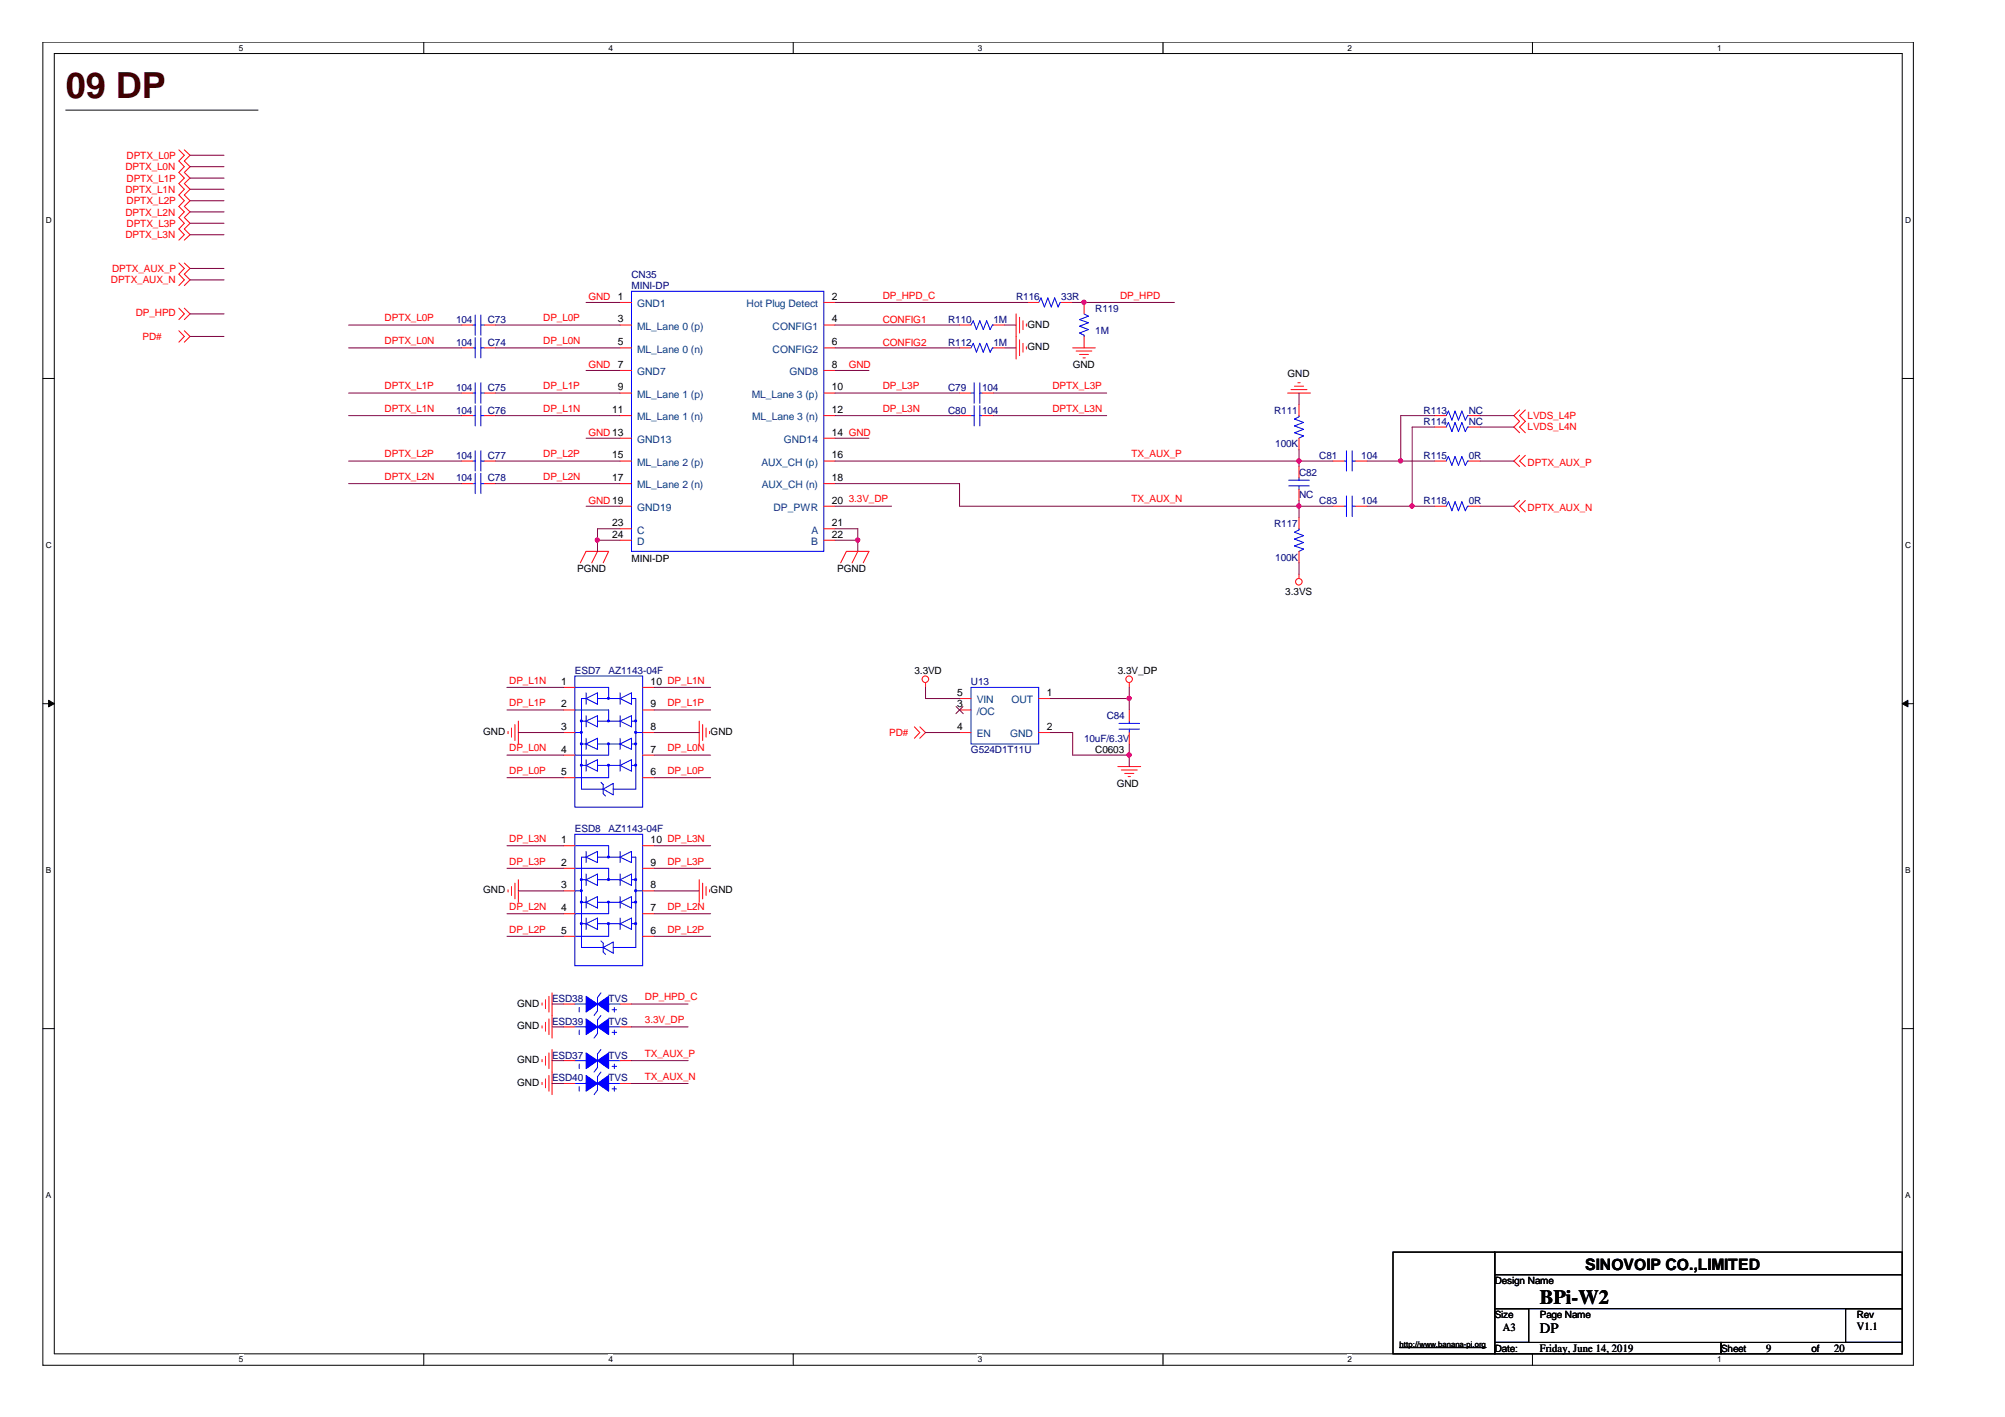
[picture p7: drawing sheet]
<svg xmlns="http://www.w3.org/2000/svg" width="297mm" height="210mm" viewBox="0 0 297 210" stroke-linecap="round" stroke-linejoin="round" font-family="sans-serif">
<path d="M6.3 6.2h277.2v196h-277.2zM8 7.9h273.8v192.6h-273.8z" fill="none" stroke="#000" stroke-width=".15"/>
<g fill="#fff">
<path d="M35.4 6.4h.6v1.4h-.6z"/>
<path d="M35.4 200.7h.6v1.4h-.6z"/>
</g>
<path d="M62.8 6.2v1.7M62.8 200.5v1.7" fill="none" stroke="#000" stroke-width=".15"/>
<g fill="#fff">
<path d="M90.1 6.4h.7v1.4h-.7z"/>
<path d="M90.1 200.7h.7v1.4h-.7z"/>
</g>
<path d="M117.5 6.2v1.7M117.5 200.5v1.7" fill="none" stroke="#000" stroke-width=".15"/>
<g fill="#fff">
<path d="M144.9 6.4h.6v1.4h-.6z"/>
<path d="M144.9 200.7h.6v1.4h-.6z"/>
</g>
<path d="M172.3 6.2v1.7M172.3 200.5v1.7" fill="none" stroke="#000" stroke-width=".15"/>
<g fill="#fff">
<path d="M199.6 6.4h.7v1.4h-.7z"/>
<path d="M199.6 200.7h.7v1.4h-.7z"/>
</g>
<path d="M227 6.2v1.7M227 200.5v1.7" fill="none" stroke="#000" stroke-width=".15"/>
<g fill="#fff">
<path d="M254.4 6.4h.6v1.4h-.6z"/>
<path d="M254.4 200.7h.6v1.4h-.6z"/>
<path d="M6.8 31.9h.8v1.4h-.8z"/>
<path d="M282.2 31.9h.9v1.4h-.9z"/>
<path d="M6.8 80.1h.8v1.4h-.8z"/>
<path d="M282.2 80.1h.9v1.4h-.9z"/>
</g>
<path d="M6.3 56.1h1.7M281.8 56.1h1.7" fill="none" stroke="#000" stroke-width=".15"/>
<g fill="#fff">
<path d="M6.8 128.2h.7v1.4h-.7z"/>
<path d="M282.2 128.2h.8v1.4h-.8z"/>
</g>
<path d="M6.3 104.2h1.7M281.8 104.2h1.7" fill="none" stroke="#000" stroke-width=".15"/>
<g fill="#000" stroke="#000" stroke-width=".15">
<path d="M7.2 103.7l.8 .5-.8 .5z" fill-rule="evenodd"/>
<path d="M281.8 104.2l.9-.5v1z" fill-rule="evenodd"/>
</g>
<g fill="#fff">
<path d="M6.8 176.4h.7v1.4h-.7z"/>
<path d="M282.2 176.4h.8v1.4h-.8z"/>
</g>
<path d="M9.7 16.3h28.5M6.3 152.4h1.7M281.8 152.4h1.7M206.4 185.5h15v15h-15zM221.4 185.5h60.4v3.3h-60.4zM221.4 188.8h60.4v5.1h-60.4zM221.4 193.9h5.1v5h-5.1zM221.4 198.9h33.6v1.6h-33.6zM255 198.9h26.8v1.6h-26.8zM273.4 193.9h8.4v5h-8.4z" fill="none" stroke="#000" stroke-width=".15"/>
<g fill="none" stroke="#f00" stroke-width=".15">
<path d="M26.5 39l.8 .8-.8 .8 .8 .9-.8 .8M26.5 22.2l.8 .8-.8 .8 .8 .9-.8 .8 .8 .9-.8 .8 .8 .8-.8 .9 .8 .8-.8 .9 .8 .8-.8 .8 .8 .9-.8 .8 .8 .9-.8 .8M27.3 39l.9 .8-.9 .8 .9 .9-.9 .8M27.3 22.2l.9 .8-.9 .8 .9 .9-.9 .8 .9 .9-.9 .8 .9 .8-.9 .9 .9 .8-.9 .9 .9 .8-.9 .8 .9 .9-.9 .8 .9 .9-.9 .8M26.5 45.6l.8 .9-.8 .8M26.5 49l.8 .8-.8 .9M27.3 45.6l.9 .9-.9 .8M27.3 49l.9 .8-.9 .9M68.4 51.5h1.7M68.4 58.2h1.7M68.4 48.1h1.7M71.8 51.5h1.6"/>
<path d="M71.8 58.2h1.6M71.8 48.1h1.6M91.9 51.5h1.7M91.9 58.2h1.7M91.9 44.8h1.7M91.9 48.1h1.7M91.9 54.9h1.7M122 51.5h1.7M122 58.2h1.7M122 44.8h1.7M122 48.1h1.7M122 54.9h1.7"/>
<path d="M142.2 51.5h1.6M142.2 58.2h1.6M142.2 48.1h1.6M145.5 58.2h1.7M147.2 51.5h1.6M147.2 48.1h1.6M150.5 46.5v6.7M151 47v2.3M151 50.3v2.4M151.6 47.5v1.3M151.6 50.9v1.3M152.1 48v.3"/>
<path d="M152.1 51.4v.3M152.2 44.8h1.7M157.2 44.8h1.7M158.9 51.5h3.4M159.4 52h2.4M159.9 52.5h1.3M160.4 53h.4M160.6 44.8v1.7M160.6 49.8v1.7M190.8 58.2h3.3M191.3 57.7h2.3M191.8 57.2h1.3"/>
<path d="M192.3 56.7h.3M192.4 59.9v1.7M68.4 71.6h1.7M68.4 61.6h1.7M68.4 68.3h1.7M71.8 71.6h1.6M71.8 61.6h1.6M71.8 68.3h1.6M91.9 71.6h1.7M91.9 75h1.7M91.9 61.6h1.7M91.9 64.9h1.7"/>
<path d="M91.9 68.3h1.7M91.9 78.3h1.7M122 71.6h1.7M122 75h1.7M122 61.6h1.7M122 64.9h1.7M122 68.3h1.7M122 78.3h1.7M142.2 61.6h1.6M145.5 61.6h1.7M192.4 64.9v1.7M192.4 69.1v1.7"/>
<path d="M192.4 72.5v1.6M192.4 76.7v1.6M197.5 75h1.6M197.5 68.3h1.6M200.8 75h1.7M200.8 68.3h1.7M212.6 75h1.6M212.6 61.6h1.6M212.6 68.3h1.6M212.6 63.3h1.6M217.6 75h1.7M217.6 61.6h1.7"/>
<path d="M217.6 68.3h1.7M217.6 63.3h1.7M225.1 74.1l-.8 .9 .8 .8M225.1 60.7l-.8 .9 .8 .8-.8 .9 .8 .8M225.1 67.5l-.8 .8 .8 .8M226 74.1l-.9 .9 .9 .8M226 60.7l-.9 .9 .9 .8-.9 .9 .9 .8M226 67.5l-.9 .8 .9 .8M86 83.4l.8-1.7h3.4l-.8 1.7M88.5 81.7l-.8 1.7M91.9 80h1.7M122 80h1.7"/>
<path d="M124.5 83.4l.9-1.7h3.3l-.8 1.7M127.1 81.7l-.9 1.7M192.4 81.7v1.7M192.4 85.1v.6M75.3 108.3v.4M75.8 107.8v1.4M76.3 107.3v2.4M76.8 106.8v3.4M83.5 105.2h1.7M83.5 108.5h1.7M83.5 101.8h1.7M83.5 111.9h1.7"/>
<path d="M83.5 115.2h1.7M95.2 105.2h1.7M95.2 108.5h1.7M95.2 101.8h1.7M95.2 111.9h1.7M95.2 115.2h1.7M103.6 106.8v3.4M104.1 107.3v2.4M104.6 107.8v1.4M105.1 108.3v.4M135.5 107.7l.8 .8-.8 .9M136.3 107.7l.8 .8-.8 .9"/>
<path d="M137.1 101.1v.7M142.2 105.2h1.6M142.2 108.5h1.6M142.2 103.5h1.6M153.9 108.5h1.7M153.9 103.5h1.7M165.6 113.6h3.4M166.1 114.1h2.4M166.6 114.6h1.4M167.1 115h.4M167.3 101.1v.7M167.3 105.2v1.6"/>
<path d="M167.3 108.5v1.7M75.3 131.8v.3M75.8 131.3v1.3M76.3 130.8v2.4M76.8 130.3v3.4M83.5 125.3h1.7M83.5 128.6h1.7M83.5 132h1.7M83.5 135.4h1.7M83.5 138.7h1.7M95.2 125.3h1.7M95.2 128.6h1.7"/>
<path d="M95.2 132h1.7M95.2 135.4h1.7M95.2 138.7h1.7M103.6 130.3v3.4M104.1 130.8v2.4M104.6 131.3v1.3M105.1 131.8v.3M80.3 148.6v.3M80.3 151.9v.4M80.3 156.9v.4M80.8 148.1v1.3M80.8 151.4v1.4"/>
<path d="M80.8 156.5v1.3M80.8 159.8v1.3M81.3 147.6v2.3M81.3 150.9v2.4M81.3 156v2.3M81.3 159.3v2.3M81.8 147.1v6.7M81.8 155.5v6.7M83.5 148.7h1.7M83.5 152.1h1.7M83.5 157.1h1.7M91.9 148.7h1.7"/>
<path d="M91.9 152.1h1.7M91.9 157.1h1.7M80.3 160.3v.4M83.5 160.5h1.7M91.9 160.5h1.7"/>
<circle cx="192.4" cy="86.2" r=".49"/>
<circle cx="137.1" cy="100.6" r=".49"/>
<circle cx="167.3" cy="100.6" r=".49"/>
</g>
<path d="M207.3 199.6h12.8" fill="none" stroke="#000" stroke-width=".18"/>
<g fill="none" stroke="#00f" stroke-width=".15">
<path d="M70.1 51.5h.3M70.1 48.1h.3M70.1 58.2h.3M70.4 46.7v3M70.4 50v3M70.4 56.7v3M71.2 46.7v3M71.2 50v3M71.2 56.7v3M71.2 51.5h.6M71.2 48.1h.6M71.2 58.2h.6"/>
<path d="M93.6 43.2h28.4v38.5h-28.4zM143.8 51.5l.4-.6 .5 1.3 .5-1.3 .5 1.3 .5-1.3 .5 1.3 .3-.7h.2M143.8 48.1l.4-.6 .5 1.3 .5-1.3 .5 1.3 .5-1.3 .5 1.3 .3-.7h.2M143.8 58.2h.5M144.3 56.7v3M145.2 56.7v3M145.2 58.2h.3M153.9 44.8l.3-.7 .5 1.4 .5-1.4 .5 1.4 .6-1.4 .5 1.4 .3-.7h.1M160.6 46.5l.6 .3-1.3 .5 1.3 .5-1.3 .5 1.3 .5-1.3 .5 .7 .4v.1M70.1 71.6h.3M70.1 61.6h.3M70.1 68.3h.3"/>
<path d="M70.4 60.1v3M70.4 66.8v3M70.4 70.1v3M71.2 71.6h.6M71.2 60.1v3M71.2 66.8v3M71.2 70.1v3M71.2 61.6h.6M71.2 68.3h.6M143.8 61.6h.5M144.3 60.1v3M145.2 61.6h.3"/>
<path d="M145.2 60.1v3M190.9 72h3.1M190.9 71.1h3.1M192.4 61.6v.1l-.6 .4 1.3 .5-1.3 .5 1.3 .5-1.3 .5 1.3 .5-.7 .3M192.4 70.8v.3M192.4 72v.5M192.4 78.3v.2l-.6 .3 1.3 .5-1.3 .6 1.3 .5-1.3 .5 1.3 .4-.7 .4M199.1 75h.4M199.1 68.3h.4M199.5 66.8v3M199.5 73.5v3M200.3 75h.5"/>
<path d="M200.3 66.8v3M200.3 73.5v3M200.3 68.3h.5M214.2 75l.4-.7 .5 1.4 .5-1.4 .5 1.4 .5-1.4 .5 1.4 .3-.7h.2M214.2 61.6l.4-.7 .5 1.3 .5-1.3 .5 1.3 .5-1.3 .5 1.3 .3-.6h.2M214.2 63.3l.4-.7 .5 1.3 .5-1.3 .5 1.3 .5-1.3 .5 1.3 .3-.6h.2M214.2 68.3l.4-.7 .5 1.3 .5-1.3 .5 1.3 .5-1.3 .5 1.3 .3-.6h.2M85.2 100.1h10v19.5h-10zM85.2 101.8h5v1.7M85.2 105.2h5v1.6M85.2 108.5h.9M86.1 106.8h.7"/>
<path d="M86.1 110.2h.7M86.1 113.4h.7M86.8 103.5l1.7-.9v1.7zM86.8 106.8l1.7-.8v1.7zM86.8 110.2l1.7-.8v1.6zM86.8 113.4l1.7-.9v1.7zM86.8 102.6v1.7M86.8 106v1.7M86.8 109.4v1.6M86.8 112.5v1.7M86.8 103.5h-.7v13.4h3.3M88.5 103.5h3.4"/>
<path d="M88.5 106.8h3.4M88.5 110.2h3.4M88.5 113.4h3.4M89 115.9l.4 .3v1.4l.3 .3M89.4 116.9l1.4-.9v1.7zM90.2 110.2v1.7h-5M90.2 113.4v1.8h-5M91.9 102.6v1.7M91.9 106v1.7M91.9 109.4v1.6M91.9 112.5v1.7M91.9 103.5l1.7-.9v1.7z"/>
<path d="M91.9 106.8l1.7-.8v1.7zM91.9 110.2l1.7-.8v1.6zM91.9 113.4l1.7-.9v1.7zM93.6 103.5h.6v13.4h-3.4M93.6 106.8h.6M93.6 110.2h.6M93.6 113.4h.6M94.2 108.5h1M143.8 101.8h10.1v8.4h-10.1zM165.8 108h3M165.8 107.2h3M167.3 106.8v.4"/>
<path d="M167.3 108v.5M85.2 123.6h10v19.5h-10zM85.2 125.3h5v1.7M85.2 128.6h5v1.7M85.2 132h.9M86.1 130.3h.7M86.1 133.7h.7M86.1 136.8h.7M86.8 127l1.7-.9v1.7zM86.8 130.3l1.7-.8v1.7zM86.8 133.7l1.7-.9v1.7zM86.8 136.8l1.7-.8v1.7z"/>
<path d="M86.8 126.1v1.7M86.8 129.5v1.7M86.8 132.8v1.7M86.8 136v1.7M86.8 127h-.7v13.3h3.3M88.5 127h3.4M88.5 130.3h3.4M88.5 133.7h3.4M88.5 136.8h3.4M89 139.4l.4 .3v1.3l.3 .4M90.2 133.7v1.7h-5M90.2 136.8v1.9h-5"/>
<path d="M91.9 126.1v1.7M91.9 129.5v1.7M91.9 132.8v1.7M91.9 136v1.7M91.9 127l1.7-.9v1.7zM91.9 130.3l1.7-.8v1.7zM91.9 133.7l1.7-.9v1.7zM91.9 136.8l1.7-.8v1.7zM93.6 127h.6v13.3h-3.4M93.6 130.3h.6M93.6 133.7h.6M93.6 136.8h.6"/>
<path d="M94.2 132h1M85.2 148.7h1.6M85.2 152.1h1.6M85.2 157.1h1.6M85.8 149.2v.7M85.8 152.6v.7M85.8 157.6v.7M89 147.1l-.5 .7v1.9l-.5 .7M89 150.4l-.5 .7v2l-.5 .7M89 155.5l-.5 .6v2l-.5 .7M89 158.8l-.5 .7v2l-.5 .7M89.4 140.3l1.4-.8v1.7z"/>
<path d="M90 147.9v1.7M90 151.3v1.6M90 156.3v1.7M90 159.7v1.6M90.2 148.7h1.7M90.2 152.1h1.7M90.2 157.1h1.7M90.7 149.6h.7M90.7 152.9h.7M90.7 158h.7M91 149.2v.7M91 152.6v.7"/>
<path d="M91 157.6v.7M85.2 160.5h1.6M85.8 161v.6M90.2 160.5h1.7M90.7 161.3h.7M91 161v.6"/>
</g>
<path d="M141.6 104.7l1.1 1M142.7 104.7l-1.1 1" fill="none" stroke="#804000" stroke-width=".15"/>
<g fill="#00f" stroke="#00f" stroke-width=".15">
<path d="M88.5 160.5l1.7-1.2v2.3z" fill-rule="evenodd"/>
<path d="M86.8 159.3l1.7 1.2-1.7 1.1z" fill-rule="evenodd"/>
<path d="M88.5 148.7l1.7-1.1v2.3z" fill-rule="evenodd"/>
<path d="M86.8 147.6l1.7 1.1-1.7 1.2z" fill-rule="evenodd"/>
<path d="M94.1 106.7h.2v.2h-.2z" fill-rule="evenodd"/>
<path d="M94.1 110.1h.2v.2h-.2z" fill-rule="evenodd"/>
<path d="M90 106.7h.2v.2h-.2z" fill-rule="evenodd"/>
<path d="M90 103.3h.2v.3h-.2z" fill-rule="evenodd"/>
<path d="M86 106.7h.2v.2h-.2z" fill-rule="evenodd"/>
<path d="M86 110.1h.2v.2h-.2z" fill-rule="evenodd"/>
<path d="M90 110.1h.2v.2h-.2z" fill-rule="evenodd"/>
<path d="M90 113.2h.2v.3h-.2z" fill-rule="evenodd"/>
<path d="M94.1 113.2h.2v.3h-.2z" fill-rule="evenodd"/>
<path d="M86 113.2h.2v.3h-.2z" fill-rule="evenodd"/>
<path d="M94.1 108.4h.2v.2h-.2z" fill-rule="evenodd"/>
<path d="M86 108.4h.2v.2h-.2z" fill-rule="evenodd"/>
<path d="M94.1 130.2h.2v.2h-.2z" fill-rule="evenodd"/>
<path d="M94.1 133.5h.2v.2h-.2z" fill-rule="evenodd"/>
<path d="M90 130.2h.2v.2h-.2z" fill-rule="evenodd"/>
<path d="M90 126.8h.2v.2h-.2z" fill-rule="evenodd"/>
<path d="M86 130.2h.2v.2h-.2z" fill-rule="evenodd"/>
<path d="M86 133.5h.2v.2h-.2z" fill-rule="evenodd"/>
<path d="M90 133.5h.2v.2h-.2z" fill-rule="evenodd"/>
<path d="M90 136.7h.2v.2h-.2z" fill-rule="evenodd"/>
<path d="M94.1 136.7h.2v.2h-.2z" fill-rule="evenodd"/>
<path d="M86 136.7h.2v.2h-.2z" fill-rule="evenodd"/>
<path d="M94.1 131.8h.2v.2h-.2z" fill-rule="evenodd"/>
<path d="M86 131.8h.2v.2h-.2z" fill-rule="evenodd"/>
<path d="M88.5 152.1l1.7-1.2v2.4z" fill-rule="evenodd"/>
<path d="M86.8 150.9l1.7 1.2-1.7 1.2z" fill-rule="evenodd"/>
<path d="M88.5 157.1l1.7-1.1v2.3z" fill-rule="evenodd"/>
<path d="M86.8 156l1.7 1.1-1.7 1.2z" fill-rule="evenodd"/>
</g>
<g fill="none" stroke="#800040" stroke-width=".15">
<path d="M28.2 29.7h5M28.2 31.4h5M28.2 33.1h5M28.2 34.8h5M28.2 23h5M28.2 24.7h5M28.2 39.8h5M28.2 26.4h5M28.2 28h5M28.2 41.5h5M28.2 46.5h5M28.2 49.8h5"/>
<path d="M51.6 51.5h16.8M51.6 58.2h16.8M51.6 48.1h16.8M73.4 51.5h18.5M73.4 58.2h18.5M73.4 48.1h18.5M86.8 44.8h5.1M86.8 54.9h5.1M123.7 51.5h18.5M123.7 58.2h18.5M123.7 48.1h18.5M123.7 44.8h28.5"/>
<path d="M123.7 54.9h5M147.2 58.2h16.8M148.8 51.5h1.7M148.8 48.1h1.7M158.9 44.8h15.1M192.4 58.2v1.7M51.6 61.6h16.8M51.6 68.3h16.8M51.6 71.6h16.8M73.4 61.6h18.5M73.4 68.3h18.5M73.4 71.6h18.5"/>
<path d="M86.8 64.9h5.1M86.8 75h5.1M91.9 78.3h-3.4v3.4M123.7 61.6h18.5M123.7 68.3h73.8M123.7 71.6h18.5v3.4h55.3M123.7 64.9h5M123.7 75h8.4M123.7 78.3h3.4v3.4M147.2 61.6h16.8M192.4 66.6v2.5M192.4 74.1v2.6"/>
<path d="M202.5 68.3h10.1M202.5 75h10.1M212.6 61.6h-5.1v6.7M212.6 63.3h-3.4v11.7M219.3 61.6h5M219.3 68.3h5M219.3 75h5M219.3 63.3h5M88.5 80h3.4M123.7 80h3.4M192.4 83.4v1.7M75.1 111.9h8.4"/>
<path d="M75.1 101.8h8.4M75.1 105.2h8.4M75.1 115.2h8.4M76.8 108.5h6.7M96.9 108.5h6.7M96.9 111.9h8.4M96.9 101.8h8.4M96.9 105.2h8.4M96.9 115.2h8.4M137.1 108.5h5.1M137.1 101.8v1.7h5.1M155.6 108.5h3.3v3.4h8.4"/>
<path d="M155.6 103.5h11.7M167.3 101.8v3.4M167.3 110.2v3.4M75.1 125.3h8.4M75.1 128.6h8.4M75.1 135.4h8.4M75.1 138.7h8.4M76.8 132h6.7M96.9 132h6.7M96.9 125.3h8.4M96.9 128.6h8.4M96.9 135.4h8.4"/>
<path d="M96.9 138.7h8.4M81.8 152.1h1.7M81.8 148.7h1.7M81.8 157.1h1.7M93.6 152.1h8.3M93.6 148.7h8.3M93.6 157.1h8.3M81.8 160.5h1.7M93.6 160.5h8.3"/>
</g>
<g fill="#f0f" stroke="#f0f" stroke-width=".15">
<circle cx="88.5" cy="80" r=".32"/>
<circle cx="127.1" cy="80" r=".32"/>
<circle cx="160.6" cy="44.8" r=".32"/>
<circle cx="207.5" cy="68.3" r=".32"/>
<circle cx="192.4" cy="68.3" r=".32"/>
<circle cx="209.2" cy="75" r=".32"/>
<circle cx="192.4" cy="75" r=".32"/>
<circle cx="167.3" cy="103.5" r=".32"/>
<circle cx="167.3" cy="111.8" r=".32"/>
</g>
<text font-size="5.3" fill="#400000" x="9.7" y="14.5">09 DP</text>
<text font-size="3" x="228.1" y="193.2">BPi-W2</text>
<text font-size="2.3" x="234.9" y="188.1">SINOVOIP CO.,LIMITED</text>
<text font-size="2.2" x="228.1" y="197.4">DP</text>
<g font-size="1.7">
<text x="222.6" y="197.1">A3</text>
<text x="275.1" y="196.9">V1.1</text>
<text x="228.1" y="200.3">Friday, June 14, 2019</text>
<text x="261.7" y="200.3">9</text>
<text x="271.7" y="200.3">20</text>
</g>
<g font-size="1.5" fill="#f00">
<text x="18.8" y="23.6">DPTX_L0P</text>
<text x="18.6" y="25.2">DPTX_L0N</text>
<text x="18.6" y="28.5">DPTX_L1N</text>
<text x="18.8" y="26.9">DPTX_L1P</text>
<text x="18.6" y="31.9">DPTX_L2N</text>
<text x="18.6" y="35.3">DPTX_L3N</text>
<text x="18.8" y="30.2">DPTX_L2P</text>
<text x="18.8" y="33.6">DPTX_L3P</text>
<text x="16.4" y="42">DPTX_AUX_N</text>
<text x="16.6" y="40.3">DPTX_AUX_P</text>
<text x="20.1" y="46.8">DP_HPD</text>
<text x="57" y="47.6">DPTX_L0P</text>
<text x="80.5" y="47.6">DP_L0P</text>
<text x="87.2" y="44.5">GND</text>
<text x="130.8" y="47.8">CONFIG1</text>
<text x="130.8" y="44.3">DP_HPD_C</text>
<text x="165.9" y="44.3">DP_HPD</text>
<text x="21.1" y="50.3">PD#</text>
<text x="57" y="51">DPTX_L0N</text>
<text x="80.5" y="51">DP_L0N</text>
<text x="130.8" y="51.2">CONFIG2</text>
<text x="57" y="57.7">DPTX_L1P</text>
<text x="80.5" y="57.7">DP_L1P</text>
<text x="87.2" y="54.5">GND</text>
<text x="125.7" y="54.5">GND</text>
<text x="130.8" y="57.7">DP_L3P</text>
<text x="155.9" y="57.7">DPTX_L3P</text>
<text x="57" y="61">DPTX_L1N</text>
<text x="80.5" y="61">DP_L1N</text>
<text x="87.2" y="64.6">GND13</text>
<text x="130.8" y="61">DP_L3N</text>
<text x="155.9" y="61">DPTX_L3N</text>
<text x="226.3" y="62.1">LVDS_L4P</text>
<text x="226.3" y="63.8">LVDS_L4N</text>
<text x="57" y="67.7">DPTX_L2P</text>
<text x="57" y="71.1">DPTX_L2N</text>
<text x="80.5" y="71.1">DP_L2N</text>
<text x="80.5" y="67.7">DP_L2P</text>
<text x="167.6" y="67.7">TX_AUX_P</text>
<text x="226.3" y="69">DPTX_AUX_P</text>
<text x="87.2" y="74.6">GND19</text>
<text x="125.7" y="74.4">3.3V_DP</text>
<text x="167.6" y="74.4">TX_AUX_N</text>
<text x="226.3" y="75.7">DPTX_AUX_N</text>
<text x="75.4" y="101.3">DP_L1N</text>
<text x="75.4" y="104.6">DP_L1P</text>
<text x="98.9" y="104.6">DP_L1P</text>
<text x="75.4" y="111.3">DP_L0N</text>
<text x="98.9" y="111.3">DP_L0N</text>
<text x="131.7" y="109">PD#</text>
<text x="75.4" y="114.7">DP_L0P</text>
<text x="98.9" y="114.7">DP_L0P</text>
<text x="75.4" y="124.7">DP_L3N</text>
<text x="75.4" y="128.1">DP_L3P</text>
<text x="98.9" y="128.1">DP_L3P</text>
<text x="75.4" y="134.8">DP_L2N</text>
<text x="98.9" y="134.8">DP_L2N</text>
<text x="75.4" y="138.1">DP_L2P</text>
<text x="98.9" y="138.1">DP_L2P</text>
<text x="95.5" y="148.2">DP_HPD_C</text>
<text x="95.5" y="151.6">3.3V_DP</text>
<text x="95.5" y="159.9">TX_AUX_N</text>
<text x="95.5" y="156.6">TX_AUX_P</text>
</g>
<g font-size="1.5" fill="#000080">
<text x="93.6" y="41.1">CN35</text>
<text x="67.6" y="47.9">104</text>
<text x="72.3" y="47.9">C73</text>
<text x="93.6" y="42.8">MINI-DP</text>
<text x="140.5" y="47.9">R110</text>
<text x="147.2" y="47.9">1M</text>
<text x="150.5" y="44.5">R116</text>
<text x="157.2" y="44.5">33R</text>
<text x="162.3" y="46.2">R119</text>
<text x="67.6" y="51.2">104</text>
<text x="72.3" y="51.2">C74</text>
<text x="140.5" y="51.2">R112</text>
<text x="147.2" y="51.2">1M</text>
<text x="162.3" y="49.5">1M</text>
<text x="67.6" y="57.9">104</text>
<text x="72.3" y="57.9">C75</text>
<text x="140.5" y="57.9">C79</text>
<text x="145.5" y="57.9">104</text>
<text x="67.6" y="61.3">104</text>
<text x="72.3" y="61.3">C76</text>
<text x="140.5" y="61.3">C80</text>
<text x="145.5" y="61.3">104</text>
<text x="188.8" y="61.3">R111</text>
<text x="210.9" y="62.9">R114</text>
<text x="210.9" y="61.3">R113</text>
<text x="217.6" y="62.9">NC</text>
<text x="217.6" y="61.3">NC</text>
<text x="67.6" y="71.3">104</text>
<text x="67.6" y="68">104</text>
<text x="72.3" y="71.3">C78</text>
<text x="72.3" y="68">C77</text>
<text x="188.9" y="66.3">100K</text>
<text x="192.4" y="70.5">C82</text>
<text x="195.5" y="68">C81</text>
<text x="201.7" y="68">104</text>
<text x="210.9" y="68">R115</text>
<text x="217.6" y="68">0R</text>
<text x="192.4" y="73.8">NC</text>
<text x="195.5" y="74.6">C83</text>
<text x="201.7" y="74.6">104</text>
<text x="210.9" y="74.6">R118</text>
<text x="217.6" y="74.6">0R</text>
<text x="188.8" y="78">R117</text>
<text x="188.9" y="83">100K</text>
<text x="85.2" y="99.8">ESD7</text>
<text x="90.2" y="99.8">AZ1143-04F</text>
<text x="143.8" y="101.5">U13</text>
<text x="164" y="106.5">C84</text>
<text x="143.8" y="111.6">G524D1T11U</text>
<text x="160.6" y="109.9">10uF/6.3V</text>
<text x="85.2" y="123.3">ESD8</text>
<text x="90.2" y="123.3">AZ1143-04F</text>
<text x="81.8" y="148.4">ESD38</text>
<text x="90.2" y="148.4">TVS</text>
<text x="81.8" y="151.8">ESD39</text>
<text x="90.2" y="151.8">TVS</text>
<text x="81.8" y="160.2">ESD40</text>
<text x="81.8" y="156.8">ESD37</text>
<text x="90.2" y="160.2">TVS</text>
<text x="90.2" y="156.8">TVS</text>
</g>
<g font-size="1.5">
<text x="91.5" y="44.4">1</text>
<text x="91.5" y="47.8">3</text>
<text x="123.2" y="44.4">2</text>
<text x="123.2" y="47.8">4</text>
<text x="91.5" y="51.2">5</text>
<text x="123.2" y="51.2">6</text>
<text x="152.2" y="51.9">GND</text>
<text x="152.2" y="48.5">GND</text>
<text x="91.5" y="54.5">7</text>
<text x="91.5" y="57.8">9</text>
<text x="123.2" y="54.5">8</text>
<text x="123.2" y="57.8">10</text>
<text x="158.9" y="54.5">GND</text>
<text x="190.8" y="55.9">GND</text>
<text x="90.7" y="61.2">11</text>
<text x="123.2" y="61.2">12</text>
<text x="123.2" y="64.5">14 GND</text>
<text x="90.7" y="67.9">15</text>
<text x="90.7" y="71.3">17</text>
<text x="123.2" y="67.9">16</text>
<text x="123.2" y="71.3">18</text>
<text x="90.7" y="77.9">23</text>
<text x="123.2" y="77.9">21</text>
<text x="123.2" y="74.6">20</text>
<text x="90.7" y="79.6">24</text>
<text x="93.6" y="83.2">MINI-DP</text>
<text x="123.2" y="79.6">22</text>
<text x="85.5" y="84.7">PGND</text>
<text x="124" y="84.7">PGND</text>
<text x="190.4" y="88.1">3.3VS</text>
<text x="83.1" y="101.4">1</text>
<text x="96.4" y="101.4">10 DP_L1N</text>
<text x="135.5" y="99.8">3.3VD</text>
<text x="165.6" y="99.8">3.3V_DP</text>
<text x="83.1" y="104.8">2</text>
<text x="96.4" y="104.8">9</text>
<text x="141.8" y="104.8">3</text>
<text x="141.8" y="103.1">5</text>
<text x="155.1" y="103.1">1</text>
<text x="71.6" y="108.9">GND</text>
<text x="83.1" y="108.1">3</text>
<text x="83.1" y="111.5">4</text>
<text x="96.4" y="111.5">7</text>
<text x="96.4" y="108.1">8</text>
<text x="105.3" y="108.9">GND</text>
<text x="141.8" y="108.1">4</text>
<text x="155.1" y="108.1">2</text>
<text x="162.3" y="111.6">C0603</text>
<text x="83.1" y="114.8">5</text>
<text x="96.4" y="114.8">6</text>
<text x="165.4" y="116.6">GND</text>
<text x="83.1" y="124.9">1</text>
<text x="96.4" y="124.9">10 DP_L3N</text>
<text x="83.1" y="128.2">2</text>
<text x="83.1" y="131.6">3</text>
<text x="96.4" y="128.2">9</text>
<text x="96.4" y="131.6">8</text>
<text x="71.6" y="132.3">GND</text>
<text x="83.1" y="135">4</text>
<text x="96.4" y="135">7</text>
<text x="105.3" y="132.3">GND</text>
<text x="83.1" y="138.3">5</text>
<text x="96.4" y="138.3">6</text>
<text x="76.6" y="149.1">GND</text>
<text x="76.6" y="152.5">GND</text>
<text x="76.6" y="160.8">GND</text>
<text x="76.6" y="157.5">GND</text>
<text x="221.4" y="190.2">Design Name</text>
<text x="221.4" y="195.2">Size</text>
<text x="228.1" y="195.2">Page Name</text>
<text x="275.1" y="195.2">Rev</text>
<text x="221.4" y="200.2">Date:</text>
<text x="255" y="200.2">Sheet</text>
<text x="268.4" y="200.2">of</text>
</g>
<g font-size="1.5" fill="#004080">
<text x="94.4" y="45.5">GND1</text>
<text x="110.6" y="45.5">Hot Plug Detect</text>
<text x="94.4" y="48.9">ML_Lane 0 (p)</text>
<text x="94.4" y="52.3">ML_Lane 0 (n)</text>
<text x="114.5" y="48.9">CONFIG1</text>
<text x="114.5" y="52.3">CONFIG2</text>
<text x="94.4" y="55.6">GND7</text>
<text x="94.4" y="58.9">ML_Lane 1 (p)</text>
<text x="111.4" y="58.9">ML_Lane 3 (p)</text>
<text x="117" y="55.6">GND8</text>
<text x="94.4" y="62.3">ML_Lane 1 (n)</text>
<text x="94.4" y="65.6">GND13</text>
<text x="111.4" y="62.3">ML_Lane 3 (n)</text>
<text x="116.1" y="65.6">GND14</text>
<text x="94.4" y="69">ML_Lane 2 (p)</text>
<text x="112.8" y="69">AUX_CH (p)</text>
<text x="94.4" y="72.4">ML_Lane 2 (n)</text>
<text x="94.4" y="75.7">GND19</text>
<text x="112.9" y="72.4">AUX_CH (n)</text>
<text x="114.6" y="75.7">DP_PWR</text>
<text x="94.4" y="79.1">C</text>
<text x="94.4" y="80.7">D</text>
<text x="120.2" y="80.7">B</text>
<text x="120.2" y="79.1">A</text>
<text x="144.7" y="105.9">/OC</text>
<text x="144.7" y="104.2">VIN</text>
<text x="149.9" y="104.2">OUT</text>
<text x="144.7" y="109.2">EN</text>
<text x="149.6" y="109.2">GND</text>
</g>
<g font-size="1.2">
<text x="35.4" y="7.5">5</text>
<text x="90.1" y="7.5">4</text>
<text x="144.9" y="7.5">3</text>
<text x="199.6" y="7.5">2</text>
<text x="254.4" y="7.5">1</text>
<text x="6.8" y="33.1">D</text>
<text x="282.2" y="33.1">D</text>
<text x="6.8" y="81.2">C</text>
<text x="282.2" y="81.2">C</text>
<text x="6.8" y="129.4">B</text>
<text x="282.2" y="129.4">B</text>
<text x="6.8" y="177.5">A</text>
<text x="282.2" y="177.5">A</text>
<text x="35.4" y="201.8">5</text>
<text x="90.1" y="201.8">4</text>
<text x="144.9" y="201.8">3</text>
<text x="199.6" y="201.8">2</text>
<text x="254.4" y="201.8">1</text>
</g>
<text font-size="1.1" x="207.3" y="199.5">http://www.banana-pi.org</text>
</svg>
